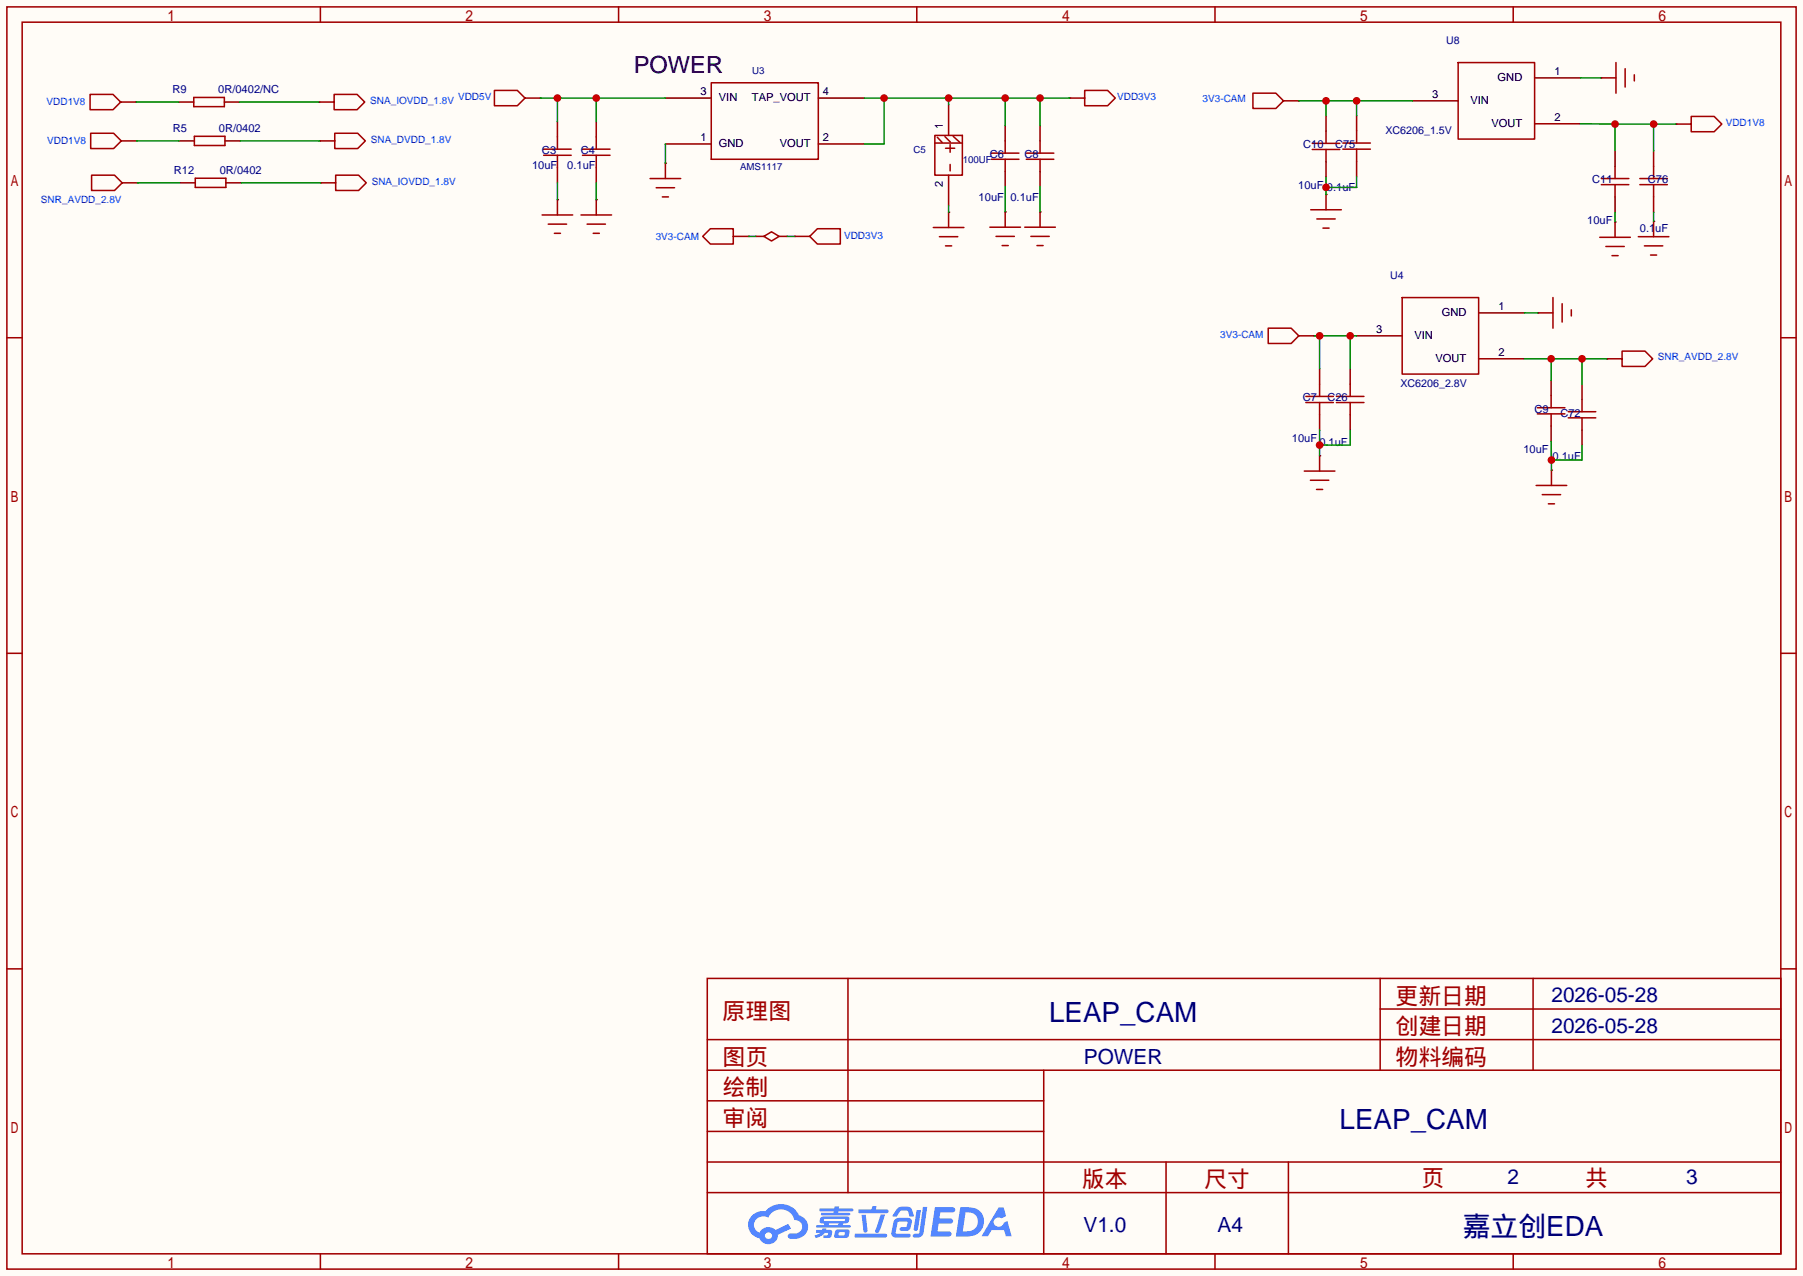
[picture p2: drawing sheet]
<svg xmlns="http://www.w3.org/2000/svg" width="299mm" height="212mm" viewBox="0 0 299 212" stroke-linecap="round" stroke-linejoin="round" font-family="sans-serif">
<path d="M0 0h299.5v211.8h-299.5z" fill="#fffcf7"/>
<g fill="none" stroke="#a10000" stroke-width=".25">
<path d="M1.1 1.1h297.2v209.6h-297.2zM3.7 3.7h292.1v204.5h-292.1zM53.2 1.1v2.6M102.7 1.1v2.6M152.3 1.1v2.6M201.8 1.1v2.6M251.3 1.1v2.6M1.1 56.1h2.6M295.8 56.1h2.5M1.1 108.5h2.6M295.8 108.5h2.5M1.1 160.8h2.6"/>
<path d="M117.5 162.4h178.3v45.8h-178.3zM117.5 177.7h178.3M117.5 172.6h178.3M140.8 162.4v35.6M173.4 177.7v30.5M229.2 162.4v15.3M229.2 167.5h66.6M254.6 162.4v15.3M295.8 160.8h2.5M117.5 182.8h55.9M117.5 198h178.3M117.5 192.9h178.3"/>
<path d="M117.5 187.8h55.9M193.7 192.9v15.3M214 192.9v15.3M53.2 208.2v2.5M102.7 208.2v2.5M152.3 208.2v2.5M201.8 208.2v2.5M251.3 208.2v2.5"/>
</g>
<g fill="#5487ff">
<path d="M155.3 200.4h2.1a.97 .97 0 0 1 1.3 .4 .53 .53 0 0 1-.7 .5h-1.8l-.2 1h1.9a.43 .43 0 0 1 .4 .5 .43 .43 0 0 1-.5 .3h-1.9l-.2 1.3h1.2a.9 .9 0 0 1 1.1 .5v.2l-.4 .2h-3z"/>
<path d="M165.9 200.5h.8l.4 1.4-.7 .4a.82 .82 0 0 0-1.2 .1 .82 .82 0 0 0 .1 1.1 .82 .82 0 0 0 1.2 0l.2-.5 .6-.3 .7 2.5h-.9l-.3-1h-2.1l-.6 1h-1.1z"/>
<path d="M152.2 200.9h.8l-.5 3.2a.36 .36 0 0 1-.4 .3 .36 .36 0 0 1-.3-.4z"/>
<path d="M153.3 200.4h.7l-.6 4.3a1.13 1.13 0 0 1-1.8 .6l.2-.4 .7-.1 .2-.2z"/>
<path d="M149 200.7l.6-.4h1a.77 .77 0 0 1 .9 .6l.3 .9-.2 .2h-.5l-.4-1h-.9a1.3 1.3 0 0 0-.8 .9l-.6 .1-.2-.2z"/>
<path d="M148.6 202.5l.5-.3h1.7a.66 .66 0 0 1 .6 .9l-.1 .4a.81 .81 0 0 1-.9 .9h-.7a.32 .32 0 0 1-.3-.4 .32 .32 0 0 1 .4-.3h.7l.3-.9-1.7 .1-.3 1.9h2.1a.32 .32 0 0 1 .4 .4 .32 .32 0 0 1-.4 .3l-2.3-.1-.5-.3v-.5z"/>
<path d="M142 204.8h5a.33 .33 0 0 1 .3 .4 .33 .33 0 0 1-.3 .3h-4.9l-.2-.2z"/>
<path d="M146.3 201.6h.7l-1 2.9a.36 .36 0 0 1-.4 .2 .36 .36 0 0 1-.3-.3z"/>
<path d="M143.1 201.7h.7l.3 2.6a.34 .34 0 0 1-.3 .3 .34 .34 0 0 1-.4-.2z"/>
<path d="M142.6 200.8h2.2l.1-.4 .1-.2h.6l-.1 .6h1.8a.32 .32 0 0 1 .3 .3 .32 .32 0 0 1-.4 .3h-4.5l-.1-.1z"/>
<path d="M135.6 204.2h.9l.1-.2 .7-.1-.1 .3h.9a.82 .82 0 0 1-.6 1.3h-.7v-.4h.4l.3-.1v-.3h-.5l-.5 .4-1 .4-.2-.4 1-.4h-.8z"/>
<path d="M136.1 200.6h2.5v-.3h.8l-.1 .3h2.2l.2 .3-.2 .2h-2.3v.3h1.8l.2 .2-.2 .2h-4.5l-.2-.2 .1-.2h2l.1-.3h-2.3l-.1-.2z"/>
<path d="M159.5 200.4l-.7 4.9h1.6a2.51 2.51 0 0 0 2.8-1.5 2.51 2.51 0 0 0-.8-3l-1.2-.3zM160.4 201.3a1.61 1.61 0 0 1 2 1.4 1.61 1.61 0 0 1-1.8 1.7h-.7z"/>
<path d="M136.3 202.2a.56 .56 0 0 0-.1 .5 .56 .56 0 0 0 .4 .4h.2l.1 .3h-1.3v.4h5.5l.2-.2-.2-.2h-1.2l.2-.3a.7 .7 0 0 0 .8-.2 .7 .7 0 0 0 0-.9h-4.1zM136.9 202.4h3.3l.2 .1-.2 .2h-3.2l-.2-.1zM137.6 203.1h1.7l-.2 .3h-1.4z"/>
<path d="M138.8 204.3a1.05 1.05 0 0 0-.1 1.2 2.91 2.91 0 0 0 2.2-.2 .98 .98 0 0 0 0-1.2h-1.6zM139.4 204.6l.8-.1 .1 .1v.3l-.2 .2h-.8z"/>
<path d="M125 201.7a2.23 2.23 0 0 0-.7 2.3 2.23 2.23 0 0 0 1.8 1.6 1.58 1.58 0 0 0 1.8 .9 1.58 1.58 0 0 0 1.3-1.5l2.2-1-.5-.8-2.1 1a1.65 1.65 0 0 0-2.6 .5 1.43 1.43 0 0 1-.9-1.8 1.43 1.43 0 0 1 1.8-.9l.5 .1a2.3 2.3 0 0 1 2.3-1.3 2.3 2.3 0 0 1 2.1 1.7 1.12 1.12 0 0 1 1.2 1.1 1.12 1.12 0 0 1-1.1 1.2h-.7a.45 .45 0 0 0-.6 .3 .45 .45 0 0 0 .5 .6 2.36 2.36 0 0 0 2.9-2 2 2 0 0 0-1.5-1.9 3.3 3.3 0 0 0-5.5-.7l-1.2 .1zM127.1 205.2a.57 .57 0 0 1 1.1 0 .57 .57 0 0 1-1.1 0z"/>
</g>
<g fill="none" stroke="#a10000" stroke-width=".25">
<path d="M20 16.9l-1.2-1.2h-3.8v2.5h3.8l1.2-1.3h2.6M32.2 16.2h5.1v1.5h-5.1zM53 16.9h2.5v-1.2h3.8l1.3 1.2-1.3 1.3h-3.8v-1.3M87.2 16.3l-1.3-1.3h-3.8v2.6h3.8l1.3-1.3h2.5M118.1 13.7h17.8v12.7h-17.8zM177.6 16.3h2.6v-1.3h3.8l1.2 1.3-1.2 1.3h-3.8v-1.3M213.2 16.7l-1.3-1.2h-3.8v2.5h3.8l1.3-1.3h2.5M242.2 10.4h12.7v12.7h-12.7zM265.9 12.9h2.5M268.4 10.4v5.1M269.9 11.4v3.1M271.4 12.4v1"/>
<path d="M20.1 23.4l-1.2-1.3h-3.8v2.6h3.8l1.2-1.3h2.6M20.3 30.4l-1.3-1.3h-3.8v2.5h3.8l1.3-1.2h2.5M32.3 22.6h5.1v1.6h-5.1zM32.4 29.6h5.1v1.5h-5.1zM53.1 23.4h2.5v-1.3h3.8l1.3 1.3-1.3 1.3h-3.8v-1.3M53.2 30.4h2.6v-1.3h3.8l1.2 1.3-1.2 1.2h-3.8v-1.2M90 35.7h5.1M90.3 24.8h4.6M90.3 25.8h4.6M91.1 37.2h3M92.1 38.7h1M92.6 22.7v2.1"/>
<path d="M92.6 25.8v2M92.6 33.1v2.6M96.5 35.7h5.1M96.7 24.8h4.6M96.7 25.8h4.6M97.5 37.2h3.1M98.5 38.7h1M99 22.7v2.1M99 25.8v2M99 33.1v2.6M108 29.6h5.1M109 31.2h3"/>
<path d="M110 32.7h1M110.5 27.1v2.5M121.8 39.2v-1.2h-3.8l-1.3 1.2 1.3 1.3h3.8v-1.3h2.5M132 39.2h2.5l1.3 1.3h3.8v-2.5h-3.8l-1.3 1.2M155 37.8h5.1M155.3 22.5h4.5v6.6h-4.5zM155.3 23.7h4.5M155.7 22.8l.8 .8M156 39.3h3.1M156.9 22.7l1 .9M157 24.6h1.6M157.6 35.2v2.6"/>
<path d="M157.8 24v1.3M157.8 27.3v1.1M158.3 22.6l1.1 1M164.4 37.7h5.1M164.7 26.4h4.5M164.7 25.4h4.5M165.4 39.2h3.1M167 23.4v2M167 26.4v2.1M167 35.2v2.5M170.2 37.7h5.1M170.5 26.4h4.5"/>
<path d="M170.5 25.4h4.5M171.2 39.2h3.1M172.7 23.4v2M172.7 26.4v2.1M172.7 35.2v2.5M217.7 34.8h5.1M218 24.8h4.5M218 23.8h4.5M218.7 36.3h3.1M219.7 37.9h1.1M220.2 21.8v2M220.2 24.8v2"/>
<path d="M220.2 32.3v2.5M223 24.8h4.6M223 23.7h4.6M225.3 21.7v2M225.3 24.8v2M265.7 39.4h5.1M266 30.7h4.5M266 29.6h4.5M268.2 27.6v2M268.2 30.7v2M268.2 36.9v2.5M272.1 39.3h5.1"/>
<path d="M272.4 30.7h4.5M272.4 29.6h4.5M274.7 27.6v2M274.7 30.7v2M274.7 36.8v2.5M278.4 20.6h2.5v-1.3h3.8l1.3 1.3-1.3 1.3h-3.8v-1.3M157 40.8h1.1M166.4 40.8h1.1M172.2 40.8h1.1M215.7 55.8l-1.2-1.3h-3.9v2.5h3.9l1.2-1.2h2.6M232.9 49.4h12.7v12.7h-12.7zM255.4 51.9h2.5"/>
<path d="M257.9 49.4v5.1M259.5 50.4v3.1M261 51.4v1.1M266.7 40.9h3.1M266.9 59.6h2.5v-1.3h3.8l1.3 1.3-1.3 1.2h-3.8v-1.2M267.7 42.4h1.1M273.1 40.8h3.1M274.1 42.3h1.1M216.6 78.2h5.1M216.9 66.8h4.6M216.9 65.8h4.6M217.7 79.7h3"/>
<path d="M219.2 63.8v2M219.2 66.8v2.1M219.2 75.7v2.5M222 66.8h4.5M222 65.8h4.5M224.3 63.8v2M224.3 66.8v2.1M255.3 68.7h4.6M255.3 67.7h4.6M257.6 65.7v2M257.6 68.7v2M257.7 78.1v2.5"/>
<path d="M260.5 69.4h4.5M260.5 68.4h4.5M262.8 66.3v2.1M262.8 69.4v2M218.7 81.3h1M255.1 80.6h5.1M256.2 82.1h3M257.2 83.6h1"/>
</g>
<g fill="none" stroke="#870000" stroke-width=".25">
<path d="M22.6 16.9h.1M29.6 16.9h2.6M37.3 16.9h2.5M53 16.9h.1M89.7 16.3h.1M110.5 16.3h7.6M135.9 16.3h7.6M157.6 17.4v5.1M177.6 16.3h.1M215.7 16.7h.1M220.2 19.2v2.6M225.3 19.2v2.5"/>
<path d="M234.6 16.7h7.6M254.9 12.9h7.6M265.9 12.9h.1M22.7 23.4h.1M22.8 30.4h.1M29.7 23.4h2.6M29.9 30.4h2.5M37.4 23.4h2.5M37.5 30.4h2.6M53.1 23.4h.1M53.2 30.4h.1M92.6 33.1h.1"/>
<path d="M92.6 20.2v2.5M92.6 27.8v2.6M99 33.1h.1M99 20.2v2.5M99 27.8v2.6M110.5 27.1h.1M110.5 23.9h7.6M124.3 39.2h.1M132 39.2h.1M135.9 23.9h7.6M157.6 35.2h.1M157.6 29.1v5.1"/>
<path d="M167 35.2h.1M167 20.9v2.5M167 28.5v2.5M172.7 35.2h.1M172.7 20.9v2.5M172.7 28.5v2.5M220.2 32.3h.1M220.2 26.8v2.6M225.3 26.8v2.5M254.9 20.5h7.6M268.2 36.9h.1M268.2 25.1v2.5"/>
<path d="M268.2 32.7v2.5M274.7 36.8h.1M274.7 25.1v2.5M274.7 32.7v2.5M278.4 20.6h.1M218.3 55.8h.1M225.3 55.8h7.6M245.6 51.9h7.6M245.6 59.6h7.6M255.4 51.9h.1M266.9 59.6h.1M219.2 75.7h.1"/>
<path d="M219.2 61.2v2.6M219.2 68.9v2.5M224.3 61.2v2.6M224.3 68.9v2.5M257.6 63.1v2.6M257.6 70.7v2.6M257.7 78.1h.1M262.8 63.8v2.5M262.8 71.4v2.5"/>
</g>
<path d="M253.2 51.9h2.2M257.6 73.3l.1 3.1M257.7 76.4v1.7M262.8 73.9v2.5h-5.1" fill="none" stroke="#008700" stroke-width=".25"/>
<circle cx="257.7" cy="76.4" r=".63" fill="#c00"/>
<path d="M220.2 29.4v2.9M225.3 29.3v1.8h-5.1" fill="none" stroke="#008700" stroke-width=".25"/>
<circle cx="220.2" cy="31.1" r=".63" fill="#c00"/>
<path d="M262.5 12.9h3.4M268.2 35.2v1.7M274.7 35.2v1.6M219.2 71.4v4.3M224.3 71.4v2.5h-5.1" fill="none" stroke="#008700" stroke-width=".25"/>
<circle cx="219.2" cy="73.9" r=".64" fill="#c00"/>
<path d="M92.6 30.4v2.7M99 30.4v2.7M110.5 23.9v3.2M157.6 34.2v1M167 31v4.2M172.7 31v4.2M262.5 20.5l5.7 .1M268.2 20.6v4.5M268.2 20.6h10.2M274.7 20.6v4.5" fill="none" stroke="#008700" stroke-width=".25"/>
<g fill="#c00">
<circle cx="268.2" cy="20.6" r=".63"/>
<circle cx="274.7" cy="20.6" r=".64"/>
</g>
<path d="M143.5 16.3h34.1M146.8 16.3v7.6h-3.3M157.6 16.3v1.1M167 16.3v4.6M172.7 16.3v4.6" fill="none" stroke="#008700" stroke-width=".25"/>
<g fill="#c00">
<circle cx="146.8" cy="16.3" r=".63"/>
<circle cx="157.6" cy="16.3" r=".64"/>
<circle cx="167" cy="16.3" r=".64"/>
<circle cx="172.7" cy="16.3" r=".63"/>
</g>
<path d="M89.7 16.3h20.8M92.6 16.3v3.9M99 16.3v3.9M130.7 39.2h1.3" fill="none" stroke="#008700" stroke-width=".25"/>
<g fill="#c00">
<circle cx="99" cy="16.3" r=".64"/>
<circle cx="92.6" cy="16.3" r=".63"/>
</g>
<path d="M218.3 55.8h7M219.2 55.8v5.4M224.3 55.8v5.4" fill="none" stroke="#008700" stroke-width=".25"/>
<g fill="#c00">
<circle cx="219.2" cy="55.8" r=".64"/>
<circle cx="224.3" cy="55.8" r=".64"/>
</g>
<path d="M215.7 16.7h18.9M220.2 16.7v2.5M225.3 16.7v2.5" fill="none" stroke="#008700" stroke-width=".25"/>
<g fill="#c00">
<circle cx="225.3" cy="16.7" r=".63"/>
<circle cx="220.2" cy="16.7" r=".63"/>
</g>
<path d="M124.3 39.2h1.3M253.2 59.6h13.7M257.6 59.6v3.5M262.8 59.6v4.2" fill="none" stroke="#008700" stroke-width=".25"/>
<g fill="#c00">
<circle cx="262.8" cy="59.6" r=".63"/>
<circle cx="257.6" cy="59.6" r=".64"/>
</g>
<path d="M22.6 16.9h7M39.8 16.9h13.2M22.7 23.4h7M22.8 30.4h7.1M39.9 23.4h13.2M40.1 30.4h13.1" fill="none" stroke="#008700" stroke-width=".25"/>
<path d="M125.6 39.2h1.3M129.4 39.2h1.3" fill="none" stroke="#870000" stroke-width=".25"/>
<path d="M126.9 39.2l1.2-.7 1.3 .7-1.3 .8z" fill="none" stroke="#a10000" stroke-width=".25"/>
<g font-size="4.6" fill="#000080">
<text x="174.2" y="169.6">LEAP_CAM</text>
<text x="222.5" y="187.4">LEAP_CAM</text>
<text x="243" y="205.2">嘉立创EDA</text>
</g>
<text font-size="3.9" x="105.3" y="12.1">POWER</text>
<g font-size="3.8" fill="#a00000">
<text x="231.8" y="166.6">更新日期</text>
<text x="120" y="169.2">原理图</text>
<text x="231.8" y="171.7">创建日期</text>
<text x="120" y="176.8">图页</text>
<text x="231.8" y="176.8">物料编码</text>
<text x="120" y="181.9">绘制</text>
<text x="120" y="186.9">审阅</text>
<text x="179.7" y="197.1">版本</text>
<text x="200" y="197.1">尺寸</text>
<text x="236.1" y="196.8">页</text>
<text x="263.3" y="196.8">共</text>
</g>
<g font-size="3.5" fill="#000080">
<text x="257.7" y="166.4">2026-05-28</text>
<text x="257.7" y="171.5">2026-05-28</text>
<text x="180" y="176.6">POWER</text>
<text x="250.4" y="196.6">2</text>
<text x="280.1" y="196.6">3</text>
<text x="180" y="204.5">V1.0</text>
<text x="202.2" y="204.5">A4</text>
</g>
<g font-size="1.8" fill="#000080">
<text x="240.2" y="7.4">U8</text>
<text x="28.6" y="15.4">R9</text>
<text x="36.2" y="15.4">0R/0402/NC</text>
<text x="28.7" y="21.9">R5</text>
<text x="36.3" y="21.9">0R/0402</text>
<text x="230.1" y="22.3">XC6206_1.5V</text>
<text x="28.9" y="28.8">R12</text>
<text x="36.5" y="28.8">0R/0402</text>
<text x="88.4" y="28.1">10uF</text>
<text x="90" y="25.6">C3</text>
<text x="94.2" y="28.1">0.1uF</text>
<text x="96.5" y="25.6">C4</text>
<text x="164.4" y="26.3">C6</text>
<text x="170.2" y="26.3">C8</text>
<text x="216.5" y="24.6">C10</text>
<text x="221.7" y="24.6">C75</text>
<text x="162.5" y="33.4">10uF</text>
<text x="167.8" y="33.4">0.1uF</text>
<text x="215.6" y="31.3">10uF 0.1uF</text>
<text x="264.5" y="30.4">C11</text>
<text x="273.7" y="30.4">C76</text>
<text x="263.6" y="37.2">10uF</text>
<text x="272.4" y="38.6">0.1uF</text>
<text x="230.9" y="46.4">U4</text>
<text x="232.6" y="64.2">XC6206_2.8V</text>
<text x="216.4" y="66.6">C7</text>
<text x="220.5" y="66.6">C26</text>
<text x="254.9" y="68.5">C9</text>
<text x="259.2" y="69.2">C72</text>
<text x="214.6" y="73.3">10uF</text>
<text x="219.1" y="74">0.1uF</text>
<text x="253" y="75.2">10uF</text>
<text x="257.8" y="76.3">0.1uF</text>
</g>
<g font-size="1.8">
<text x="116.4" y="15.8">3</text>
<text x="119.4" y="16.8">VIN</text>
<text x="124.9" y="16.8">TAP_VOUT</text>
<text x="136.7" y="15.8">4</text>
<text x="237.9" y="16.3">3</text>
<text x="244.2" y="17.3">VIN</text>
<text x="248.8" y="13.5">GND</text>
<text x="258.2" y="12.5">1</text>
<text x="116.4" y="23.4">1</text>
<text x="136.7" y="23.4">2</text>
<text x="156.6" y="21.5" transform="rotate(-90 156.6 21.5)">1</text>
<text x="247.7" y="21.1">VOUT</text>
<text x="258.2" y="20.1">2</text>
<text x="119.4" y="24.5">GND</text>
<text x="129.5" y="24.5">VOUT</text>
<text x="156.6" y="31.1" transform="rotate(-90 156.6 31.1)">2</text>
<text x="239.5" y="52.5">GND</text>
<text x="248.9" y="51.5">1</text>
<text x="228.6" y="55.3">3</text>
<text x="234.9" y="56.3">VIN</text>
<text x="248.9" y="59.1">2</text>
<text x="238.4" y="60.1">VOUT</text>
</g>
<g font-size="1.7" fill="#00f">
<text x="7.7" y="17.4">VDD1V8</text>
<text x="61.5" y="17.2">SNA_IOVDD_1.8V</text>
<text x="76.1" y="16.6">VDD5V</text>
<text x="185.5" y="16.6">VDD3V3</text>
<text x="199.7" y="17">3V3-CAM</text>
<text x="7.8" y="23.8">VDD1V8</text>
<text x="61.6" y="23.7">SNA_DVDD_1.8V</text>
<text x="286.6" y="20.8">VDD1V8</text>
<text x="6.8" y="33.7">SNR_AVDD_2.8V</text>
<text x="61.7" y="30.7">SNA_IOVDD_1.8V</text>
<text x="108.9" y="39.9">3V3-CAM</text>
<text x="140.2" y="39.7">VDD3V3</text>
<text x="202.7" y="56.2">3V3-CAM</text>
<text x="275.4" y="59.8">SNR_AVDD_2.8V</text>
</g>
<g font-size="1.6" fill="#000080">
<text x="124.9" y="12.2">U3</text>
<text x="122.9" y="28.2">AMS1117</text>
<text x="151.7" y="25.4">C5</text>
<text x="159.9" y="27.1">100UF</text>
</g>
</svg>
